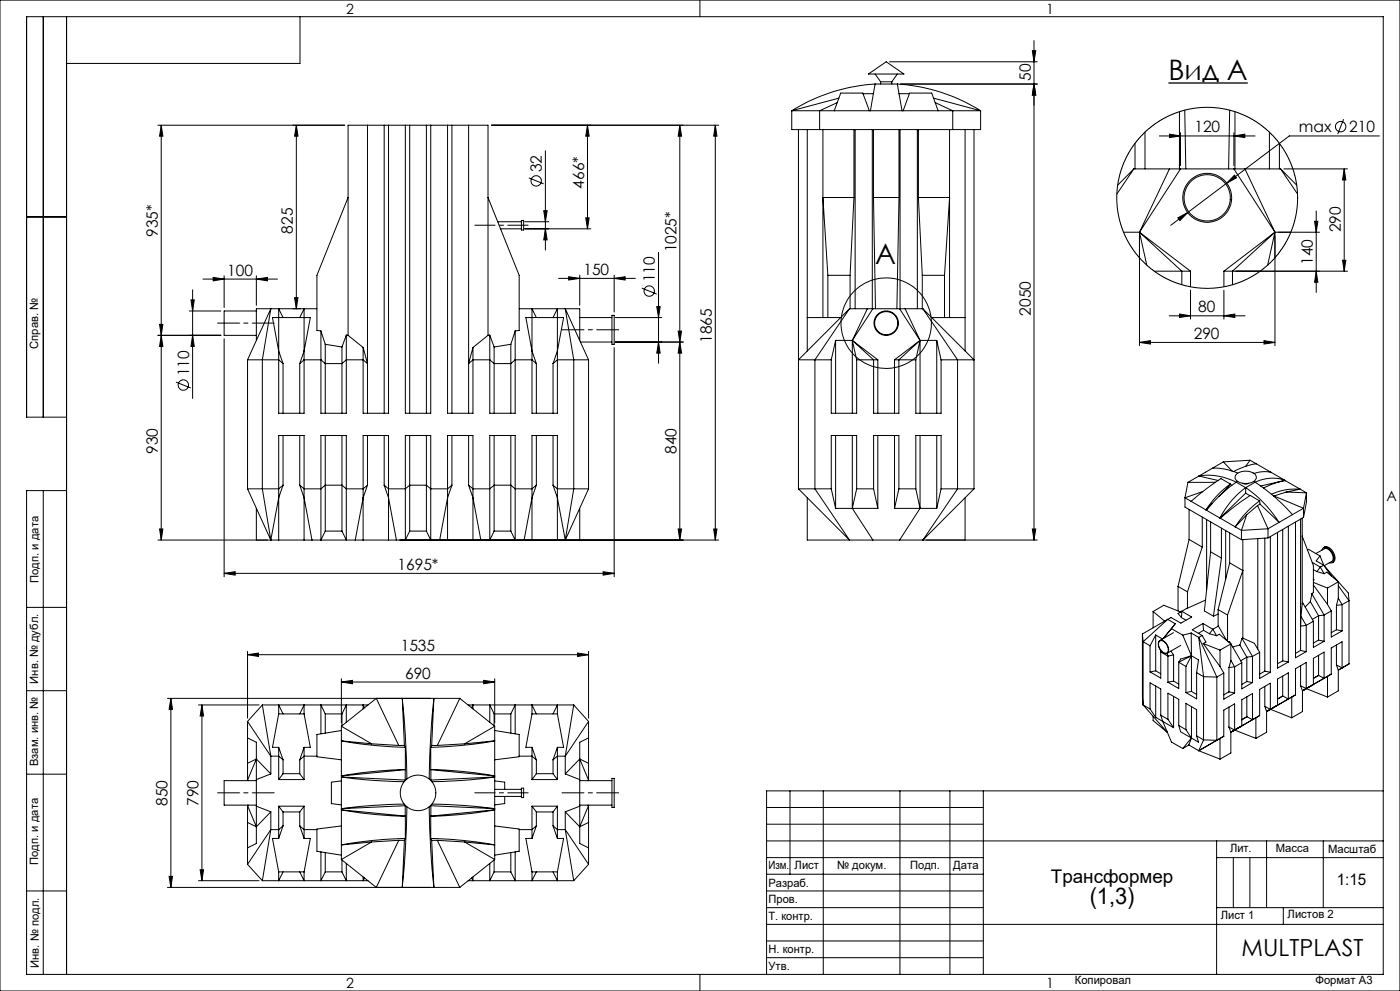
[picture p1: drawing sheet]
<svg xmlns="http://www.w3.org/2000/svg" width="420mm" height="297mm" viewBox="0 0 420 297" stroke-linecap="round" stroke-linejoin="round" font-family="sans-serif">
<g fill="none" stroke="#000" stroke-width=".3">
<path d="M0 0h420v297h-420zM13 5v120M20 5v287M90 5v14h-70M210 0v5M266.9 18.5h44.3M309.7 15.2h1l-.5 3.3zM310.2 12.2v149.7M47.4 37.5h56M48.4 37.5l.5 3.3h-1zM48.4 37.5v124.4M88.9 37.5v55"/>
<path d="M88.9 37.5l.5 3.3h-1zM110.2 37.5v86.4M115.3 37.5v86.4M116.6 37.5v86.4h-7.7v-19.8M121.6 37.5v86.4h7.6v-86.4M122.9 37.5v86.4M127.9 37.5v86.4M134.3 37.5v86.4h7.6v-19.8M135.6 37.5v86.4M140.6 37.5v86.4M147.4 37.5h68.2M176.2 37.5l.5 3.3h-1z"/>
<path d="M176.2 37.5v31.1M203.9 37.5l.6 3.3h-1.1zM203.9 37.5v124.4M214.6 37.5l.5 3.3h-1zM214.6 37.5v124.4M237.5 33.2h56.7M237.5 33.2v5.6h56.7v-5.6M239.5 38.8v107.7M242.2 38.8v66.4M246.9 38.8v56.4M250.3 33.2l1.9-5.3h6.6l2 5.3M251.2 30.8l-5.3 2.4v5.6"/>
<path d="M251.7 29.4l-14.2 3.8M256.2 38.8v20.4M256.5 38.8v53.7M258.9 28.1h3.1M260.5 22.2l5.4-3.7 5.3 3.7zM261.7 38.8v53.7M262 38.8v20.4M262.5 25.2l-1.4 8M262.5 25.2a53 53 0 0 0-25 8M262.5 25.2h6.7M262.5 22.2l1.7 2.3M264.2 24.5h3.3"/>
<path d="M264.2 24.5v.7M267.5 24.5v.7M269.2 25.2l1.4 8M269.2 25.2a53.1 53.1 0 0 1 25 8M269.2 22.2l-1.7 2.3M269.7 38.8v20.4M269.7 28.1h3.1M270 38.8v53.7M270.9 33.2l2-5.3h6.6l1.9 5.3M275.2 38.8v53.7M275.5 38.8v20.4M280.1 29.4l14.1 3.8"/>
<path d="M280.6 30.8l5.2 2.4v5.6M284.9 38.8v56.4M289.5 38.8v66.4M292.2 38.8v107.7M310.2 25.2l.5 3.3h-1zM311.2 25.2h-41M343.5 39.6v11M353.8 33.5v17.1M354.2 39.8v9.8M355.4 33l.3 17.6M368.9 33l-.3 17.6M370.2 39.8v9.8"/>
<path d="M370.5 33.5v17.1M380.8 39.6v11M403.1 35.7l-1.8 4.5M104.4 59.2l-9.3 23.3v16.5l1.2 .2M146.4 59.2l9.4 23.3v16.5l-1.2 .2M158.6 53.3l4.5 1.8M163.6 45.2v29.7M256.2 59.2h-9.3l1.5 23.3M256.2 59.2l-1.2 23.3M262 59.2h7.7M262 59.2l.6 33.3M269.7 59.2l-.6 33.3"/>
<path d="M275.5 59.2h9.4l-1.5 23.3M275.5 59.2l1.2 23.3M340.1 50.6h44.1M340.1 50.6l-5 7.5M340.1 50.6l-4.8 4.9M340.5 43v7.6M347.8 40.7h28.7M350.8 50.6l-9 19M350.9 40.2l3.3 .5-3.3 .5zM354.2 50.6l-12.4 19M370.2 50.6l12.3 19M370.2 40.7l3.3-.5v1z"/>
<path d="M370.3 52.5l.6 .8-2.9 1.6zM373.5 50.6l9 19M383.8 43v7.6M384.2 50.6l5.1 7.5M384.2 50.6l4.8 4.9M385.2 50.6h19M403.3 50.6l.5 3.3h-1zM403.3 50.6v30.7M413.8 40.7h-27l-30.5 23M8 65h12M149.3 66.5h7.1M150.2 68.6h6.2"/>
<path d="M156.4 66.1h.7v2.8h-.7zM157.4 68.6h19.8M157.4 66.5h7.2M163.1 63.1h1l-.5 3.4zM163.6 68.6l.5 3.3h-1zM175.7 65.3h1l-.5 3.3zM197.6 75.6v33.3M337.1 69.6h4.7M341.8 69.6v34M341.8 69.6l15.4 11.7M341.8 69.6l12.7 11.7v4M341.8 69.6l2.2 9.8"/>
<path d="M353.3 65.3l3-1.6-2.3 2.4zM356.3 63.7l-5.1 3.8M382.5 69.6v34M382.5 69.6l-15.3 11.7M382.5 69.6l-12.8 11.7v4M382.5 69.6l-2.2 9.8M394.4 66.3h1l-.5 3.3zM394.9 63.2v24.4M395.9 69.6h-13.4M402.8 78h1l-.5 3.3zM47.9 97.2h1l-.5 3.3zM56.8 93.2h9.5"/>
<path d="M57.3 89.9h1l-.5 3.3zM57.8 86.9v32.5M60.9 83.6h22.4M64 83.1l3.2 .5-3.2 .6zM67.2 82.7v9.5M76.9 83.6l3.3-.5v1.1zM76.9 82.7v8.8M76.9 93.2h-9.7v7.3h9.7M84.9 95.2l-1.3-2.7v31.4h7.6v-31.4l-1.3 2.7M88.4 89.2h1l-.5 3.3zM95.1 92.5h-18.2v9.5M96.3 99.2v24.7h7.6v-23.5"/>
<path d="M96.3 99.2l1.3 4M154.6 99.2v24.7h-7.7v-23.5M154.6 99.2l-1.4 4M155.8 92.5h18.1v9.5M160.9 95.2l-1.3-2.7v31.4h7.6v-31.4l-1.3 2.7M167.6 83.4h23M170.6 82.9l3.3 .5-3.3 .5zM173.9 82.4v9.1M173.9 95.2h9.7M183.6 94.5h.7v8.7h-.7zM184.3 83.4l3.2-.5v1zM184.3 82.4v11.1"/>
<path d="M184.6 95.2h13.9M192.5 86.4l4.5 1.7M197 91.9h1l-.4 3.3zM203.4 99.2h1.1l-.6 3.3zM242.2 95.2h10M248.4 82.5v12.7M248.4 82.5h6.6M254.8 92.5h22.1M254.8 92.5l-15.3 15.3h9.9M254.8 92.5l-10.3 15.3v38.7l10.3 15.4-15.3-15.4M255 82.5v10M260.2 92.5l-4.5 9.5"/>
<path d="M261.9 92.5l-6.2 9.5M269.9 92.5l6.1 9.5M271.5 92.5l4.5 9.5M276.7 82.5h6.7M276.7 82.5v10M276.9 92.5l15.3 15.3h-9.9M276.9 92.5l10.4 15.3v38.7l-10.4 15.4 15.3-15.4M279.5 95.2h10M283.4 82.5v12.7M346.3 81.3h10.9M350.8 94.6h22.7M353.9 94.1l3.3 .5-3.3 .5z"/>
<path d="M357.2 87v8.6M357.2 81.3v4.6M367.2 81.3v4.6M367.2 94.6l3.3-.5v1zM367.2 87v8.6M394.9 81.3l.5 3.3h-1zM404.2 81.3h-37M48.4 100.5l.5 3.3h-1zM52.8 114.5l4.4 1.8M57.8 100.5l.5 3.3h-1zM66.3 100.5h-18.9M67.2 101.5v71.4"/>
<path d="M74.3 107.8v38.7M74.3 107.8h9.3l1.3 1.2M74.3 107.8l6.9-15.3-2.5 15.3v38.7l2.5 15.4M84.9 109l-1.3-3.8-1.9-10h11.4l-1.9 10-1.3 3.8M84.9 109v14.9M89.9 109v14.9M97.6 103.2v20.7M97.6 103.2l5 .8M102.6 104v19.9M103.9 100.4l.5 .1M103.9 100.4l-1.3 3.6M104.4 100.5v-63h42v63"/>
<path d="M104.4 100.5l4.5 3.6M108.9 104.1l1.3 4.9-1.3-1.2h-5l-1.3 1.2h-5l-1.3-1.2h-5.1l-1.3 1.2M141.9 104.1l-1.3 4.9 1.3-1.2h5l1.3 1.2h5l1.4-1.2h5l1.3 1.2M146.4 100.5l-4.5 3.6M146.9 100.4l-.5 .1M146.9 100.4l1.3 3.6M148.2 104v19.9M153.2 103.2v20.7M153.2 103.2l-5 .8M160.9 109l-1.3-3.8-1.8-10h11.3l-1.9 10-1.3 3.8M160.9 109v14.9M165.9 109v14.9"/>
<path d="M174.1 102.5h9.5M176.6 107.8v38.7M176.6 107.8h-9.4l-1.3 1.2M176.6 107.8l-7-15.3 2.5 15.3v38.7l-2.5 15.4M184.3 104.2v68.7M197.6 102.5l.4 3.3h-1zM203.9 102.5l.6 3.3h-1.1zM205 102.5h-20.4M249.4 107.8v16.1h7.6v-16.1M250.7 102l-1.3 5.8M250.7 102h5M250.7 102v21.9"/>
<path d="M255.7 102l6.4 5.8v16.1h7.6v-16.1l6.3-5.8M255.7 102l7.6 5.8M255.7 102l1.3 5.8M255.7 102v21.9M257 107.8h6.3M263.3 107.8v16.1M268.4 107.8h6.3M268.4 107.8v16.1M274.7 107.8v16.1h7.6v-16.1M276 102l-7.6 5.8M276 102l-1.3 5.8M276 102v21.9"/>
<path d="M276 102h5M281 102l1.3 5.8M281 102v21.9M341.8 102.6l3.3-.5v1zM341.8 102.6h40.7M379.2 102.1l3.3 .5-3.3 .5zM20 125h-12v-120h407v287h-407v-145h12M84.9 130.5v14.9M89.9 130.5v14.9M97.6 130.5v28.7M102.6 130.5v28.7M110.2 130.5v14.9"/>
<path d="M115.3 130.5v14.9M122.9 130.5v28.7M127.9 130.5v28.7M135.6 130.5v14.9M140.6 130.5v14.9M148.2 130.5v28.7M153.2 130.5v28.7M160.9 130.5v14.9M165.9 130.5v14.9M250.7 130.5v21.9M255.7 130.5v21.9M263.3 130.5v21.9"/>
<path d="M268.4 130.5v21.9M276 130.5v21.9M281 130.5v21.9M367 138.4l2.6 2.8M367 138.4l-7.3 4.3M375 137.9l-8 .5M375 137.9l-1.3 1.8M375 137.9l1.9 1.1M376.9 139l-3.4 .8-3.4 1.5M376.9 139l4.4 2.6M13 147v145M47.9 158.5h1l-.5 3.4z"/>
<path d="M74.3 146.5l6.9 15.4M76.9 152.4v9.5M84.9 145.4l-1.3 1.1h-9.3M84.9 145.4l-1.3 3.8-2.4 12.7M89.9 145.4l1.3 1.1h5.1l1.3-1.1h5l1.3 1.1h5l1.3-1.1M89.9 145.4l1.3 3.8 2.4 12.7M97.6 159.2l-1.3 2.7v-31.4h7.6v31.4l-1.3-2.7M97.6 159.2h5M110.2 145.4l-1.3 3.8-2.3 12.7M115.3 145.4l1.3 1.1h5l1.3-1.1h5l1.3 1.1h5.1l1.3-1.1M115.3 145.4l1.3 3.8 2.3 12.7M122.9 159.2l-1.3 2.7v-31.4h7.6v31.4l-1.3-2.7"/>
<path d="M122.9 159.2h5M135.6 145.4l-1.3 3.8-2.4 12.7M140.6 145.4l1.3 1.1h5l1.3-1.1h5l1.4 1.1h5l1.3-1.1M140.6 145.4l1.3 3.8 2.4 12.7M148.2 159.2l-1.3 2.7v-31.4h7.7v31.4l-1.4-2.7M148.2 159.2h5M160.9 145.4l-1.3 3.8-2.4 12.7M165.9 145.4l1.3 1.1h9.4M165.9 145.4l1.3 3.8 2.4 12.7M173.9 152.4v9.5M176.6 146.5l-7 15.4M203.4 158.5h1.1l-.6 3.4z"/>
<path d="M214.1 158.5h1l-.5 3.4zM239.5 146.5h9.9M242.2 149.2v12.7h69M249.4 146.5v-16h7.6v16M249.4 146.5l1.3 5.9M250.7 152.4h12.6M255.7 152.4l6.2 9.5M257 146.5h5.1M257 146.5l-1.3 5.9M262.1 146.5v-16h7.6v16M262.1 146.5l1.2 5.9M268.4 152.4h12.6"/>
<path d="M269.7 146.5h5M269.7 146.5l-1.3 5.9M274.7 146.5v-16h7.6v16M274.7 146.5l1.3 5.9M276 152.4l-6.1 9.5M282.3 146.5h9.9M282.3 146.5l-1.3 5.9M289.5 149.2v12.7M309.7 158.5h1l-.5 3.4zM355.5 149.2l1.8 1M355.5 149.2v2.8l16.9 9.7M356.4 144.6l-.9 4.6"/>
<path d="M356.7 152.7v9M357.3 150.2l4.5 2.6M359.7 142.7l5.7 1.3M359.7 142.7a18.1 18.1 0 0 1 11.2 1.8M359.7 142.7l-3.3 1.9M360.7 155v9M360.8 147.3l-5.3 1.9M361.8 152.8l.1 .1M361.9 152.9l4.1 2.4M362 155.7v21.1M363.2 156.4v9M363.6 150.9l-1.8 1.9"/>
<path d="M363.7 140.3l3.6 .2 4.1 1.3M364.6 144.5l-8.2 .1M366 155.3h.1M366.1 155.3l4.5 2.6M366.4 158.3v8.9M367.7 159v14.6M368.9 159.7v9M369.1 145.1l-3.4 2.8-2 2.3-1.9 2.6M369.1 145.1l-2.8-1.7-4.5 3.1-4.5 3.7M369.1 145.1v.1M369.1 145.2l.5 .2M369.1 145.2l-3.4 3.5"/>
<path d="M370.6 157.9l1.8 1.1M370.9 144.5a38.2 38.2 0 0 0-9 8.4M370.9 144.5l2.8 1.7M371.1 142a4.4 4.4 0 0 1 5.7 .6 1.84 1.84 0 0 1-2 2.2 3.4 3.4 0 0 1-4.3-1.6l.1-.7zM371.3 144.3l-.4 .2M372.4 159v2.7M372.9 144.8a1.51 1.51 0 0 0 1.6 0M373.7 146.2a36 36 0 0 1 10 10.4M373.7 146.2a26 26 0 0 0-7.7 9.1M373.7 147.8l1.3 .8M373.7 146.2v1.6M373.7 147.8l-7.7 7.5"/>
<path d="M374 154.3l-1.6 4.7M374 154.3l-3.4 3.6M376.1 144.3l.4 .2M376.5 144.5a54.1 54.1 0 0 1 11.2 9.7M376.5 144.5l-2.8 1.7M377.3 151.5l3.1 7M377.3 151.5l-3.3 2.8M377.9 150.1l-3.4 2.9-2.1 2.3-1.8 2.6M377.9 150.1l-2.8-1.6-4.5 3.1-4.5 3.7M377.9 150.1l.1 1M378 151.1l5.7 5.5M378 151.1l-.7 .4"/>
<path d="M380.4 158.5l-8 .5M380.4 158.5v2.7M381.1 141.5l.2 .1M381.2 141.6h.1M381.3 141.6h.2M381.5 141.6a8.9 8.9 0 0 0-5.3 .3M381.5 141.6l4 2.4M382.2 148.7l8.9 3.6M382.2 148.7h-.1M383.3 159.6v40.6l3.2-1.8M383.7 156.6l-3.3 1.9M384.8 158.7v39.3"/>
<path d="M385.5 144a11.5 11.5 0 0 0-9 .5M385.5 144l-7.3 1.7M385.5 144l.1 .1M385.6 144.1l-2.3 .5-4.2 1.7M385.6 144.1l4.5 2.5M385.9 147.5l-3.7 1.2M385.9 147.5l6 .2M386.5 157.7v40.7M387.7 154.2l-4 2.4M388.7 156.5v40.6l3.2-1.8M390.1 146.6l-4.5 .2-4.2 1.3M390.1 146.6l-4.2 .9"/>
<path d="M390.1 146.6l1.8 1.1M390.2 155.6v39.3M390.7 155.3v25.6M391.1 152.3l-3.4 1.9M391.1 152.3v2.8M391.1 155.1l-10.7 6.1M391.9 147.7l-.8 4.6M391.9 147.7v2.8l-.8 4.6M47.4 161.9h168.2M67.2 171.8l3.4-.5v1.1zM67.2 171.8h117.1M83.6 161.9v-31.4h7.6v31.4"/>
<path d="M108.9 161.9v-31.4h7.7v31.4M134.3 161.9v-31.4h7.6v31.4M159.6 161.9v-31.4h7.6v31.4M180.9 171.3l3.4 .5-3.4 .6zM353.4 175.8l2.8 1.6M353.4 175.8v7.3M356.2 177.4v4.9M356.7 161.7l4 2.3M356.7 161.7l-3.3 14.1M360.7 164l-4.5 13.4M361.7 179.8l-5.5 2.5M363.2 165.4l3.2 1.8"/>
<path d="M363.2 165.4l-1.9 17.7 2.7 1.6M366.4 167.2l-2.4 17.5M368.9 168.7l4 2.3-4.6 13.3M368.9 168.7l-3.5 14M372.9 161.7v29.5M377.3 161.4v33.1M379.4 161.3v39.9M380.4 161.2l-8 .5M381.1 160.8v40.7M390.7 160.7l3.3 8.8v8l-.4 .5M392.2 164.7l.4-.1 3.4 2M393.6 178l-.5 2.3"/>
<path d="M393.6 178l3.6 6.3M393.7 168.6l2.4 1.4M394 173.8h.1M394 175.3l4.3 5.8M394 174.6l4.3 1.6M394 170.7l1.1 .6M394.8 165.9l2.5-1.4a2.61 2.61 0 0 1 2.6 2.8l-.3 .9-2.3 1.3M395.1 171.3l2.1 .6M396 166.6l-1.1 1.5 2.2 1.3M396 166.6l1.2 2.9M396.1 170l1.1 1.9M396.1 170l-1 1.3"/>
<path d="M396.6 164.8a1.25 1.25 0 0 1 1.1-.8 1.25 1.25 0 0 1 1.2 .6 2.96 2.96 0 0 1 .8 4l-.9 .1M397.1 164.1a2.29 2.29 0 0 1 3.1 1.7 1.94 1.94 0 0 1-.5 2.8M397.1 169.4l-1 .6M397.1 169.4l2.4 3.2M397.1 169.4l7.4 8.3 .2 2.3M397.2 171.9l.8-.4 3.5 2.9M398.3 176.2v4.9M401.5 174.4l-3.2 1.8M401.5 174.4v4.9M401.5 179.3l-.6 2.1M401.5 175.5l3.2 4.5M401.5 179.3l1.1 1.9"/>
<path d="M8 182h12M74.3 196.2l3.2-.5v1zM74.3 195.2v20M74.3 196.2h102.3M173.3 195.7l3.3 .5-3.3 .5zM176.6 195.2v20M342.7 190l.2 2.3M342.7 190v18.9l.2 2.4M342.9 192.3v19M342.9 192.3l2.1 1.2M345 193.5v7.9M345.9 183.3l3.5 2.9"/>
<path d="M345.9 183.3l3.2-1.9 5.1 2M345.9 183.3v4.9M346.7 190.3l-1.7 3.2M346.7 190.3l2.1 1.2M346.7 190.3v10.7M347.7 192.2a1.82 1.82 0 0 1 2.6 1.3 1.53 1.53 0 0 1-.5 2.4 2.87 2.87 0 0 1-2.1-3.7zM347.8 192.2a1.82 1.82 0 0 1 2.5 1.5 1.22 1.22 0 0 1 .2 1.3 1.22 1.22 0 0 1-1.1 .8 2.8 2.8 0 0 1-1.6-3.6zM348.2 195.4v7.8l-3.2-1.8M348.2 195.4l2.2 1.2M348.3 195l-.1 .4M350.3 185.6l2.3 1.3M350.3 185.6l-7.4 6.7"/>
<path d="M350.3 185.6l-7.6 4.4M350.4 196.6v7.9M351.3 195.1l.8 1.2M351.4 188.4l3.4 2M352 189.6l-4.1 2.4M352.1 196.3v7.8M352.1 196.3l-1.7 .3M352.6 186.9l-1.2 1.5M352.6 186.9l-3.6 4.5 2.4-3M353.6 198.5v7.8l-3.2-1.8M353.6 198.5l2.2 1.2M354.2 193.4l-4.1 2.4 .3 .8"/>
<path d="M354.4 185.1l1.4 .8M354.5 183.2l3 1.7-3.2 1.9-3-1.7-1 .5M354.5 183.2l-1.1 .7 1 1.2M354.5 183.2l-.1 1.9M354.8 190.4l2.6 6.1M355.8 199.7v7.9M356.2 182.3l-1.7 .9M357.4 189.7v6.8M357.4 189.7l2.2 1.3M357.4 189.7l-2.6 .7M357.4 196.5l2.2 1.3-.6 3.8M357.4 196.5l-3.2 1-.6 1"/>
<path d="M357.4 196.5v10.7M357.4 196.5l-3.8 2M357.4 196.5l-1.6 3.2M359.6 191l1.5 11.8M359.6 191l5.5 11.9M360.6 190.5l-1 .5M360.6 190.5l1.2 1.9-.8 .5M360.9 186.9l3 1.7M360.9 186.9l-3.2 1.8 2.9 1.8M360.9 186.9l.2 2M361 192.9l5 6.8M361 192.9l5 1.9"/>
<path d="M361.1 188.9l-1.5 .9M361.1 188.9l1.7 1M362.8 189.9l2.2 .6M363.9 188.6l1.1 1.9M363.9 188.6l-1.1 1.3M365 190.5l.8-.4 3.5 2.9M365.4 184l-1.4 .7M365.4 182.7l2.9 1.6M365.4 182.7l.1 4.9M365.5 187.6l2.5 4.3M365.5 187.6l-1.6 1M366 199.7l1.1 2"/>
<path d="M366 194.8v4.9M368.3 184.3v7.9M368.5 192.4l.4-.1 3.6 6.3M369.3 193l-3.3 1.8M369.3 193v4.9M369.3 197.9l-.6 2.2M369.3 197.9l1.1 1.9M370.4 199.8v7.9M370.4 199.8l-1.7 .3M372 193.3l-2.2 .6M372 193.3l2.1 3.7M372.5 198.6v7.8l3.2-1.8"/>
<path d="M372.5 198.6l-2.1 1.2M372.6 191.3l-.6 2M372.6 191.3l3.1 5.4M372.9 191.2l3.4 1.6 1.6 2.7M372.9 191.2l-.3 .1M374.1 197l-1.9 1M374.1 197v7.3M375.7 196.7v7.9M375.7 196.7l-1.6 .3M377.9 195.5v7.8l3.2-1.8M377.9 195.5l-2.2 1.2M384.8 198l-1.5 .9"/>
<path d="M384.8 198l1.7 .4M390.2 199.5v6M390.2 194.9l-1.5 .9M390.2 194.9l1.7 .4M390.3 184.7l-.1 2.9 1.7-.2M390.3 184.7l1.6 2.7M390.7 180.9l-.4 3.8M390.7 180.9l.2-.1 3.1 5.4M391.9 187.4v7.9M393.1 180.3l-1.6 1.6M393.1 180.3l2.5 4.2M394 186.2l-2.1 1.2"/>
<path d="M394 186.2v7.8l3.2-1.8M395.6 184.5l-1.9 1.1M395.6 191.8l-1.6 .9M395.6 184.5v7.3M395.6 196.4v6M395.6 191.8l1.6 .4M397.2 184.3v7.9M397.2 184.3l-1.6 .2M398.3 181.1l1.1 2M399.4 183.1l-2.2 1.2M399.4 183.1v7.8l3.2-1.8M400.9 181.4v7.3"/>
<path d="M400.9 193.3v6M400.9 188.7l-1.5 .9M400.9 188.7l1.7 .4M400.9 199.3l.6 1.5M400.9 199.3l1.7 .9M402.6 181.2v7.9M402.6 181.2l-1.7 .2M404.7 180l-2.1 1.2M404.7 180v19M404.7 199l-2.1 1.2M404.7 199l-3.2 1.8M8 207h12"/>
<path d="M50.2 209.3h87.7M51.3 209.3l.5 3.3h-1.1zM51.3 209.3v56.7M59.5 211.3h18.2M60.6 211.3l.5 3.3h-1.1zM60.6 211.3v52.6M74.3 216.2v17.8M74.3 216.2l6.9 10.4M78.7 211.3h31.7M78.7 211.3l-4.4 4.9M78.7 211.3l2.5 15.3M83.6 214v-2.7l1.3 2.7"/>
<path d="M83.6 214l-1.9 10h1.9M83.6 214h7.6M89.9 214l1.3-2.7v2.7M91.2 214l1.9 10h-1.9M97.6 214l-1.3-2.7v8.6M97.6 214v5.7M97.6 214h5M102.4 204.4l3.3-.5v1zM102.4 203.4v13.3M102.4 204.4h46M102.4 217.7l10.5-8.4 6.7 14.1M102.4 217.7v39.9"/>
<path d="M102.4 218.9l-7.3 1.2v6.7l7.3 .9M102.4 217.7l9.1 5.2M102.6 214l1.3-2.7v5.2M102.6 214v3.5M109.4 212.1l-.5-.8v1.1M137.9 209.3l-6.7 14.1M137.9 209.3l10.5 8.4M140.4 211.3h31.7M141.5 212.1l.4-.8v1.1M145.1 203.9l3.3 .5-3.3 .5zM148.2 214l-1.3-2.7v5.2M148.2 214v3.5"/>
<path d="M148.2 214h5M148.4 203.4v13.3M148.4 217.7v39.9M148.4 218.9l7.4 1.2v6.7l-7.4 .9M148.4 217.7l-9 5.2M153.2 214v5.7M153.2 214l1.4-2.7v8.6M159.6 214v-2.7l1.3 2.7M159.6 214l-1.8 10h1.8M159.6 214h7.6M165.9 214l1.3-2.7v2.7M167.2 214l1.9 10h-1.9"/>
<path d="M172.1 211.3l-2.5 15.3M172.1 211.3l4.5 4.9M176.6 216.2v17.8M176.6 216.2l-7 10.4M342.9 211.3l2.1 1.2M342.9 211.3l7.3 8.2M345 212.5v-7.9l3.2 1.9v7.8M345 212.5l1.7 2.5M345.9 214.7v1.2l4.3 3.6M346.7 205.6v9.4M346.7 201l1.5 .9M346.7 201l-1.7 .4"/>
<path d="M346.7 215l2.1 1.2M348.2 214.3l2.2 1.3M348.2 214.3l.6 1.9M348.8 216.2l3.3 1.9M348.8 216.2l2.6 6.2 3.4 1.9M350.4 215.6v-7.9l3.2 1.9v7.8M350.4 215.6l1.7 2.5M352.1 204.1l1.5 .9M352.1 208.7v9.4M352.1 204.1l-1.7 .4M353.6 217.4l2.2 1.3M353.6 217.4l.6 1.9 3.2 1.9"/>
<path d="M355.8 218.7v-7.9l3.2 1.9v7.8M355.8 218.7l1.6 2.5M357.4 207.2l1.6 .9M357.4 211.8v9.4M357.4 207.2l-1.6 .4M359 201.6l2.1 1.2M359 201.6v7.8l-3.2-1.8M361.1 202.8l4 .1M361.1 202.8v19M365.1 202.9v19M367.1 201.7v7.8l3.3-1.8M367.1 201.7l-2 1.2"/>
<path d="M368.7 200.1v7.3M368.7 211.9v6M368.7 207.4l-1.6 .8M368.7 207.4l1.7 .3M368.7 217.9l.6 1.6M368.7 217.9l1.7 .9M369.3 219.5v6.2l-3.3 1.8M370.4 218.8v-7.8l-3.3 1.8v7.9M370.4 218.8l-1.1 .7M370.4 218.8l6.4 2.5M374.1 208.8v6M374.1 204.3l-1.6 .8"/>
<path d="M374.1 204.3l1.6 .3M374.1 214.8l-1.6 .9M374.1 214.8l1.6 .9M375.7 215.7v-7.8l-3.2 1.8v7.9M375.7 215.7l-6.4 3.8M377.9 214.5l-7.5 4.3M377.9 214.5l-1.1 .6v6.2M379.4 201.2l-1.5 .8M379.4 205.7v6M379.4 201.2l1.7 .3M379.4 211.7l.6 1.6M379.4 211.7l1.7 .9"/>
<path d="M380 213.3v6.2l-3.2 1.8M381.1 212.6v-7.9l-3.2 1.9v7.9M381.1 212.6l-1.1 .7M381.1 212.6l6.4 2.5M383.3 211.3l-2.2 1.3M383.3 211.3l-3.3 2M384.8 202.6v6M384.8 208.6l-1.5 .9M384.8 208.6l1.7 .9M386.5 209.5v-7.9l-3.2 1.9v7.8M386.5 209.5l-6.5 3.8M387.5 208.9l-7.5 4.4"/>
<path d="M387.5 208.9v6.2M388.7 208.2l-2.2 1.3M388.7 208.2l-1.2 .7M390.2 205.5l.5 1.5M390.2 205.5l1.7 .9M390.7 207v6.3l-3.2 1.8M391.9 206.4v-7.9l-3.2 1.9v7.8M391.9 206.4l-1.2 .6M391.9 206.4l6.4 2.5M395.6 202.4l-1.6 .9M395.6 202.4l1.6 .9M397.2 203.3v-7.9l-3.2 1.9v7.8"/>
<path d="M397.2 203.3l-6.5 3.7M399.4 202l-7.5 4.4M399.4 202l-1.1 .7v6.2M401.5 200.8v6.2l-3.2 1.9M402.6 200.2v-7.9l-3.2 1.9v7.8M402.6 200.2l-1.1 .6M8 232h12M74.3 221.2l2.6 1.3v30.3l-2.6 1.3M76.9 234h-9.7v7.3h9.7M76.9 227.5l4.3 4.4M76.9 227.5l-2.6 6.3 .2 .2M76.9 227.5l-2.6 1.3"/>
<path d="M81.2 226.6h2.4l1.3 1.1M81.2 226.6v5.3M81.2 231.9l-4.3 1.7M83.6 224v9.6M83.6 233.6h7.6M83.6 224l1.3 3.7M84.9 227.7v4.2M84.9 231.9l-1.3 1.7M84.9 231.9h5M89.9 227.7v4.2M89.9 231.9l1.3 1.7M91.2 224v9.6"/>
<path d="M91.2 224l-1.3 3.7M95.1 226.6h-3.9l-1.3 1.1M102.4 232.5l10.7-1.4 8.5-.5zM102.4 234l-3 .4v6.4l3 .4M111.5 222.9l-9.1-.9 10.7 1.5 8.5 .5M111.5 222.9l8.1 .5M119.6 223.4h1.7M121.3 223.4l-.6-14.1a272.2 272.2 0 0 1 1.4 24.2M121.3 223.4l.3 .6M121.6 233.8l-19.2-.9 10.2 1 8.6 .4M121.6 233.8v.1M121.6 224v9.8"/>
<path d="M129.2 230.6l8.5 .5 10.7 1.4zM129.2 224l.1 9.8M129.3 233.8l19.1-.9-10.1 1-8.7 .4M129.3 233.8l-.1 .1M129.5 223.4l.7-14.1a255.4 255.4 0 0 0-1.4 24.2M129.5 223.4l-.3 .6M129.5 223.4h1.7M139.4 222.9l9-.9-10.7 1.5-8.5 .5M139.4 222.9l-8.2 .5M148.4 236.6h8M148.4 238.7h8M148.4 234l3 .4v2.2"/>
<path d="M151.4 238.7v2.1l-3 .4M155.8 226.6h3.8l1.3 1.1M156.4 236.2h.7v2.8h-.7zM159.6 224v9.6M159.6 233.6h7.6M159.6 224l1.3 3.7M160.9 227.7v4.2M160.9 231.9l-1.3 1.7M160.9 231.9h5M165.9 227.7v4.2M165.9 231.9l1.3 1.7M167.2 224v9.6"/>
<path d="M167.2 224l-1.3 3.7M169.6 226.6h-2.4l-1.3 1.1M169.6 226.6v5.3M169.6 231.9l4.3 1.7M173.9 234h9.7M173.9 227.5l-4.3 4.4M173.9 227.5l2.7 6.3-.3 .2M173.9 227.5l2.7 1.3M176.6 221.2l-2.7 1.3v30.3l2.7 1.3M183.6 233.3h.7v8.7h-.7zM237 237v25M247 237v55"/>
<path d="M270 237v55M285 237v55M295 237v55M356.7 223.3l2.9 1.7M356.7 223.3l-1.9 1M357.4 221.2l-2.6 3.1M357.4 221.2l-.7 2.1M359 220.5l2.1 1.3M359 220.5l.6 1.9-2.2-1.2M359.6 225l6.4 2.5M361.1 221.8l4 .1M361.1 221.8l-1.5 3.2"/>
<path d="M366 221.3v6.2M366 221.3l-6.4 3.7M367.1 220.7l-2 1.2M367.1 220.7l-1.1 .6M415 237h-185v55M74.3 241.3v17.7M74.3 259l4.4 4.9M74.3 246.5l2.6 1.3M74.5 241.3l-.2 .1 2.6 6.4M76.9 241.6l4.3 1.7M81.2 243.3v5.3M81.2 243.3l-4.3 4.5"/>
<path d="M81.2 248.6l-6.9 10.4M81.2 248.6l-2.5 15.3M83.6 241.6v9.7M83.6 241.6h7.6M83.6 241.6l1.3 1.7M83.6 251.3h-1.9l1.9 10M84.9 243.3v4.2M84.9 247.5l-1.3 1.1h-2.4M84.9 243.3h5M84.9 247.5l-1.3 3.8M89.9 243.3v4.2M89.9 247.5l1.3 1.1h3.9"/>
<path d="M89.9 247.5l1.3 3.8M91.2 241.6v9.7M91.2 241.6l-1.3 1.7M91.2 251.3h1.9l-1.9 10M96.3 255.3v8.6l1.3-2.6M97.6 255.5v5.8M102.4 242.7l19.2 1.9-8.5-.4zM102.4 247.5l-7.3 1v6.6l7.3 1.2M102.6 257.7v3.6M103.9 258.8v5.1l-1.3-2.6M111.5 252.3l-9.1 5.3M119.6 251.8l-6.7 14.2-10.5-8.4"/>
<path d="M119.6 251.8h1.7M119.6 251.8l-8.1 .5M121.2 241l-8.6 .3-10.2 1.1 19.2-.9M121.6 241.5v9.8M121.6 251.3l-9.8 .6-9.4 1.3 9.1-.9M121.6 251.3l-.3 .5M121.6 241.4v.1M122.1 241.8v.6a277 277 0 0 1-1.4 23.6l.6-14.2M128.8 241.8v.6a259.2 259.2 0 0 0 1.4 23.6l-.7-14.2M129.2 241.4l.1 .1M129.2 251.3l9.9 .6 9.3 1.3-9-.9M129.2 251.3l.3 .5"/>
<path d="M129.3 244.6l19.1-1.9-10.7 1.5zM129.3 241.5l-.1 9.8M129.5 251.8h1.7M129.6 241l8.7 .3 10.1 1.1-19.1-.9M131.2 251.8l6.7 14.2M131.2 251.8l8.2 .5M139.4 252.3l9 5.3M146.9 258.8v5.1l1.3-2.6M148.2 257.7v3.6M148.4 247.5l7.4 1v6.6l-7.4 1.2M148.4 257.6l-10.5 8.4M153.2 255.5v5.8"/>
<path d="M154.6 255.3v8.6l-1.4-2.6M159.6 241.6v9.7M159.6 241.6h7.6M159.6 241.6l1.3 1.7M159.6 251.3h-1.8l1.8 10M160.9 243.3v4.2M160.9 247.5l-1.3 1.1h-3.8M160.9 243.3h5M160.9 247.5l-1.3 3.8M165.9 243.3v4.2M165.9 247.5l1.3 1.1h2.4M165.9 247.5l1.3 3.8"/>
<path d="M167.2 241.6v9.7M167.2 241.6l-1.3 1.7M167.2 251.3h1.9l-1.9 10M169.6 243.3v5.3M169.6 243.3l4.3 4.5M169.6 248.6l7 10.4M169.6 248.6l2.5 15.3M173.9 241.3h9.7M173.9 241.6l-4.3 1.7M176.3 241.3l.3 .1-2.7 6.4M176.6 241.3v17.7M176.6 259l-4.5 4.9"/>
<path d="M176.6 246.5l-2.7 1.3M230 257h65M230 242h65M230 247h65M230 252h185M365 252v40M365 257h50M370 257v15M375 257v15M380 252v20M397 252v20M8 267h12"/>
<path d="M50.2 266h87.7M50.7 262.6h1.1l-.5 3.4zM59.5 263.9h18.2M60 260.7h1.1l-.5 3.2zM78.7 263.9h31.7M83.6 261.3v2.6l1.3-2.6M83.6 261.3h7.6M89.9 261.3l1.3 2.6v-2.6M97.6 261.3h5M108.9 262.8v1.1l.5-.8M140.4 263.9h31.7M141.9 262.8v1.1l-.4-.8"/>
<path d="M148.2 261.3h5M159.6 261.3v2.6l1.3-2.6M159.6 261.3h7.6M165.9 261.3l1.3 2.6v-2.6M230 262h65M230 267h65M230 272h65M230 277h185M365 272h50M385 272v5M210 292v5M230 282h65"/>
<path d="M230 287h65"/>
<circle cx="402.2" cy="38" r="1.56"/>
<circle cx="160.9" cy="54.2" r="1.55"/>
<circle cx="362.2" cy="59.3" r="7.3"/>
<circle cx="362.2" cy="59.3" r="6.9"/>
<circle cx="362.2" cy="59.3" r="27.1"/>
<circle cx="194.8" cy="87.2" r="1.55"/>
<circle cx="265.9" cy="96.8" r="3.7"/>
<circle cx="265.9" cy="96.8" r="3.5"/>
<circle cx="265.9" cy="96.8" r="13.6"/>
<circle cx="55" cy="115.4" r="1.56"/>
<circle cx="125.4" cy="237.6" r="5.3"/>
</g>
<path d="M350.5 24.9h23.8" fill="none" stroke="#000" stroke-width=".39"/>
<path d="M142.4 67.5h16M142.4 237.6h16" fill="none" stroke="#000" stroke-width=".3" stroke-dasharray="15.2 1.3 1.3 1.3" stroke-dashoffset="9.1"/>
<path d="M82.3 96.8h-17M168.6 98.8h17M82.3 237.6h-17M168.6 237.6h17" fill="none" stroke="#000" stroke-width=".3" stroke-dasharray="15.2 1.3 1.3 1.3" stroke-dashoffset="8.6"/>
<g fill="#000">
<path d="M214.6 37.5l.5 3.3h-1zM214.1 158.5h1l-.5 3.4zM203.9 102.5l.6 3.3h-1.1zM203.4 158.5h1.1l-.6 3.4zM48.4 100.5l.5 3.3h-1zM47.9 158.5h1l-.5 3.4zM51.3 209.3l.5 3.3h-1.1zM50.7 262.6h1.1l-.5 3.4z"/>
<path d="M370.2 40.7l3.3-.5v1zM350.9 40.2l3.3 .5-3.3 .5z"/>
<path d="M163.6 68.6l.5 3.3h-1zM163.1 63.1h1l-.5 3.4zM175.7 65.3h1l-.5 3.3zM176.2 37.5l.5 3.3h-1zM197.6 102.5l.4 3.3h-1zM197 91.9h1l-.4 3.3zM203.4 99.2h1.1l-.6 3.3zM203.9 37.5l.6 3.3h-1.1zM57.8 100.5l.5 3.3h-1zM57.3 89.9h1l-.5 3.3zM47.9 97.2h1l-.5 3.3zM48.4 37.5l.5 3.3h-1zM310.2 25.2l.5 3.3h-1zM309.7 15.2h1l-.5 3.3zM394.9 81.3l.5 3.3h-1zM394.4 66.3h1l-.5 3.3z"/>
<path d="M76.9 83.6l3.3-.5v1.1zM64 83.1l3.2 .5-3.2 .6z"/>
<path d="M88.4 89.2h1l-.5 3.3zM88.9 37.5l.5 3.3h-1z"/>
<path d="M402.8 78h1l-.5 3.3zM403.3 50.6l.5 3.3h-1z"/>
<path d="M379.2 102.1l3.3 .5-3.3 .5zM341.8 102.6l3.3-.5v1z"/>
<path d="M67.2 171.8l3.4-.5v1.1zM180.9 171.3l3.4 .5-3.4 .6zM170.6 82.9l3.3 .5-3.3 .5zM184.3 83.4l3.2-.5v1zM353.9 94.1l3.3 .5-3.3 .5zM367.2 94.6l3.3-.5v1zM353.3 65.3l.7 .8 2.3-2.4zM370.3 52.5l-2.3 2.4 2.9-1.6z"/>
<path d="M309.7 158.5h1l-.5 3.4zM310.2 25.2l.5 3.3h-1z"/>
<path d="M74.3 196.2l3.2-.5v1zM173.3 195.7l3.3 .5-3.3 .5z"/>
<path d="M60.6 211.3l.5 3.3h-1.1zM60 260.7h1.1l-.5 3.2z"/>
<path d="M102.4 204.4l3.3-.5v1zM145.1 203.9l3.3 .5-3.3 .5z"/>
</g>
<g font-size="8.5">
<text x="350.5" y="24">Вид А</text>
<text x="262.6" y="79.1">А</text>
</g>
<text font-size="7.1" x="372.5" y="286.6">MULTPLAST</text>
<text font-size="6.9" x="326.9" y="270.9">(1,3)</text>
<text font-size="5.6" x="315.3" y="264.6">Трансформер</text>
<text font-size="4.8" x="401" y="265.3">1:15</text>
<g font-size="4.7">
<text x="309.2" y="24.2" transform="rotate(-90 309.2 24.2)">50</text>
<text x="358.3" y="39.7">120</text>
<text x="389.7" y="39.7">max</text>
<text x="404.8" y="39.7">210</text>
<text x="162.6" y="51.6" transform="rotate(-90 162.6 51.6)">32</text>
<text x="175.2" y="56.5" transform="rotate(-90 175.2 56.5)">466*</text>
<text x="47.4" y="71" transform="rotate(-90 47.4 71)">935*</text>
<text x="87.9" y="70" transform="rotate(-90 87.9 70)">825</text>
<text x="402.3" y="69.6" transform="rotate(-90 402.3 69.6)">290</text>
<text x="203" y="75.7" transform="rotate(-90 203 75.7)">1025*</text>
<text x="68.2" y="82.6">100</text>
<text x="175" y="82.4">150</text>
<text x="393.9" y="79.4" transform="rotate(-90 393.9 79.4)">140</text>
<text x="196.5" y="84.7" transform="rotate(-90 196.5 84.7)">110</text>
<text x="309.2" y="94.6" transform="rotate(-90 309.2 94.6)">2050</text>
<text x="359.4" y="93.6">80</text>
<text x="358.1" y="101.6">290</text>
<text x="213.6" y="102.8" transform="rotate(-90 213.6 102.8)">1865</text>
<text x="56.7" y="112.8" transform="rotate(-90 56.7 112.8)">110</text>
<text x="47.4" y="136.1" transform="rotate(-90 47.4 136.1)">930</text>
<text x="203" y="136.1" transform="rotate(-90 203 136.1)">840</text>
<text x="119.3" y="170.8">1695*</text>
<text x="120.2" y="195.2">1535</text>
<text x="121.5" y="203.4">690</text>
<text x="50.3" y="241.6" transform="rotate(-90 50.3 241.6)">850</text>
<text x="59.6" y="241.6" transform="rotate(-90 59.6 241.6)">790</text>
</g>
<g font-size="4.2">
<text x="103.8" y="4.2">2</text>
<text x="313.8" y="4.2">1</text>
<text x="415.9" y="150.2">A</text>
<text x="103.8" y="296.2">2</text>
<text x="313.8" y="296.2">1</text>
</g>
<g font-size="3.4">
<text x="11.5" y="104.5" transform="rotate(-90 11.5 104.5)">Справ. №</text>
<text x="11.6" y="174.7" transform="rotate(-90 11.6 174.7)">Подп. и дата</text>
<text x="11.4" y="204.9" transform="rotate(-90 11.4 204.9)">Инв. № дубл.</text>
<text x="11.4" y="229.6" transform="rotate(-90 11.4 229.6)">Взам. инв. №</text>
<text x="369" y="255.5">Лит.</text>
<text x="382.8" y="255.5">Масса</text>
<text x="398.4" y="255.6">Масштаб</text>
<text x="11.4" y="259.2" transform="rotate(-90 11.4 259.2)">Подп. и дата</text>
<text x="230.5" y="260.5">Изм.</text>
<text x="238.4" y="260.4">Лист</text>
<text x="251.1" y="260.4">№ докум.</text>
<text x="273" y="260.4">Подп.</text>
<text x="286" y="260.4">Дата</text>
<text x="230.5" y="265.7">Разраб.</text>
<text x="230.5" y="275.7">Т. контр.</text>
<text x="230.6" y="270.7">Пров.</text>
<text x="366.2" y="275.3">Лист 1</text>
<text x="386.3" y="275.2">Листов 2</text>
<text x="230.6" y="285.7">Н. контр.</text>
<text x="11.6" y="290" transform="rotate(-90 11.6 290)">Инв. № подл.</text>
<text x="230.6" y="290.7">Утв.</text>
<text x="322.5" y="295">Копировал</text>
<text x="394.6" y="295">Формат А3</text>
</g>
</svg>
